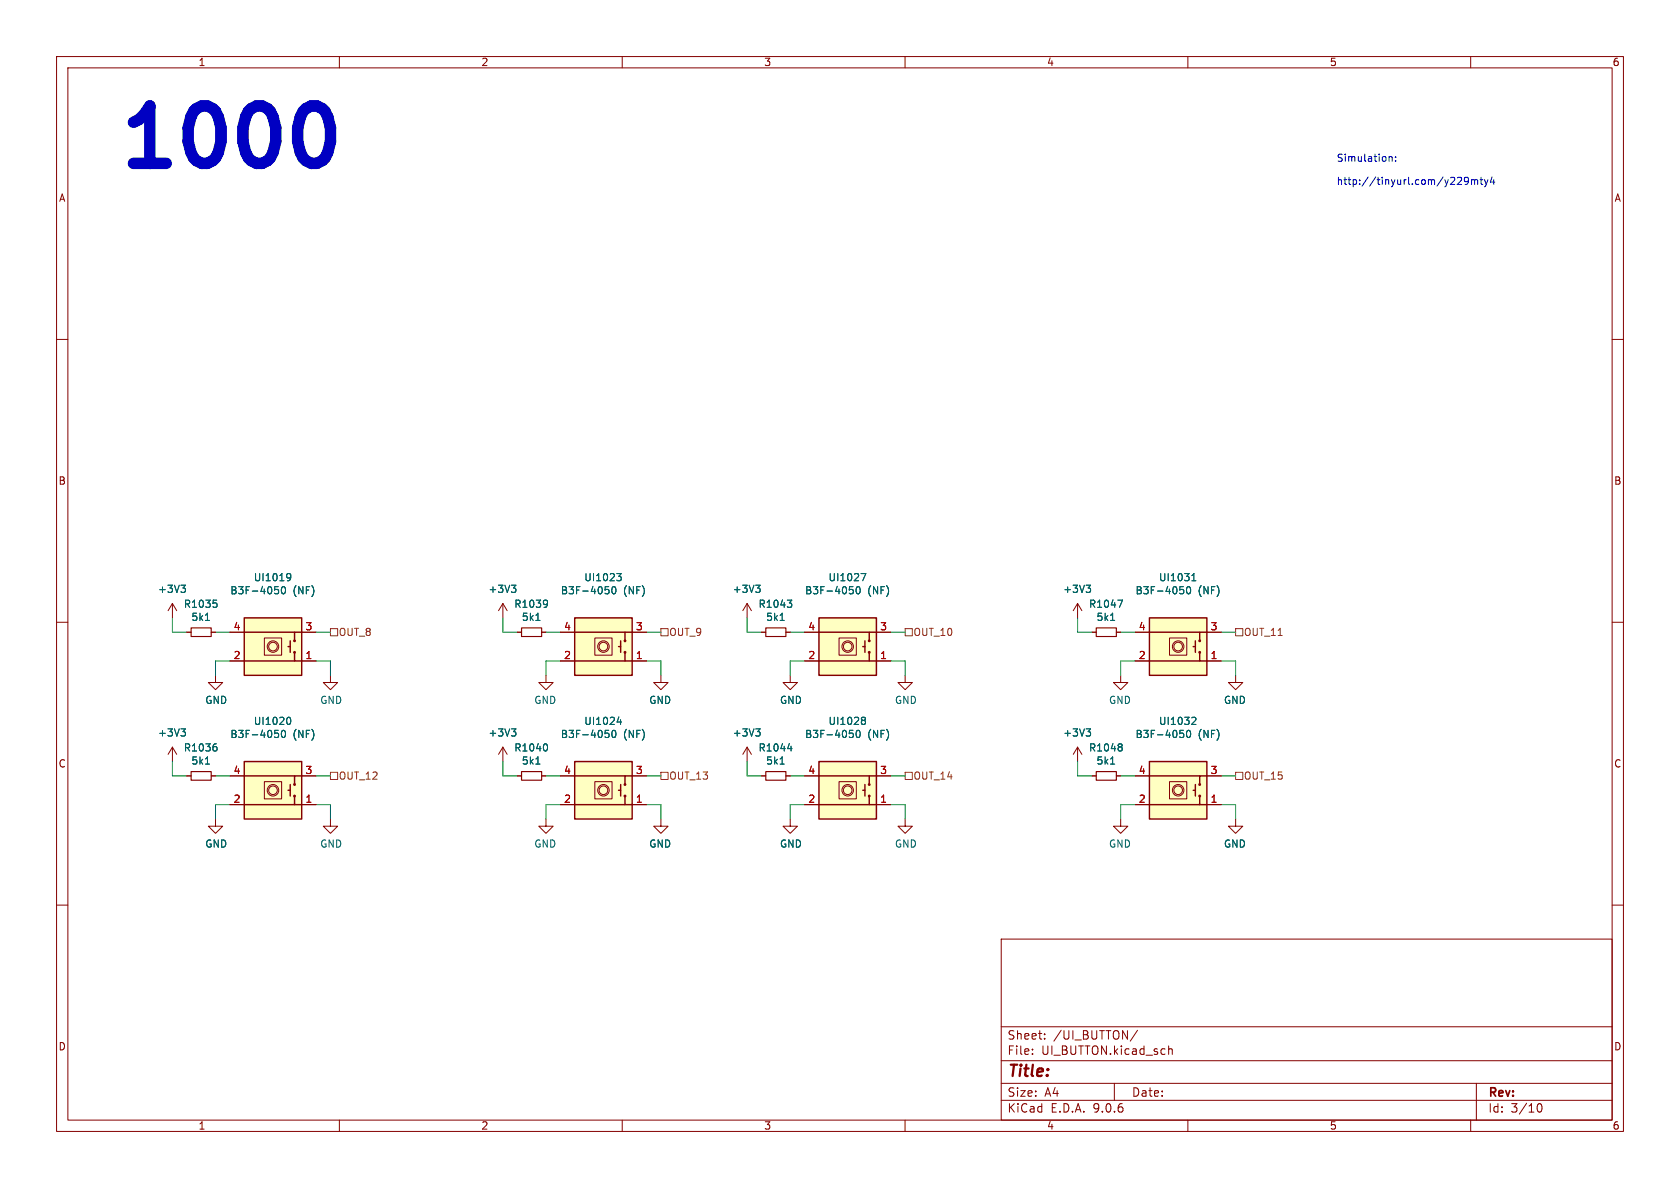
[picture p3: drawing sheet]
<svg xmlns="http://www.w3.org/2000/svg" width="297mm" height="210mm" viewBox="0 0 297 210" stroke-linecap="round" stroke-linejoin="round" font-family="sans-serif">
<g fill="none" stroke="#840000" stroke-width=".18">
<path d="M10 10h277v190h-277zM12 12h273v186h-273zM60 10v2M110 10v2M160 10v2M210 10v2M260 10v2M10 60h2M285 60h2M10 110h2M88.9 106.7l.8 1.3M88.9 106.7l-.8 1.3"/>
<path d="M88.9 106.7v2.5M91.4 111.8h.8M95.8 111.8h.7M96.5 119.4v1.3h-1.3l1.3 1.2 1.3-1.2h-1.3M132.1 106.7l-.8 1.3M132.1 106.7l.7 1.3M132.1 106.7v2.5M134.6 111.8h.8M138.9 111.8h.8M160 119.4v1.3h1.3l-1.3 1.2-1.3-1.2h1.3M198.1 119.4v1.3h-1.3l1.3 1.2 1.3-1.2h-1.3M285 110h2"/>
<path d="M91.4 137.2h.8M95.8 137.2h.7M190.5 132.1l.8 1.3M190.5 132.1l-.8 1.3M190.5 132.1v2.5M193 137.2h.8M197.4 137.2h.7M10 160h2M177 166h108v32h-108zM285 160h2M60 198v2M110 198v2"/>
<path d="M160 198v2M177 194.5h108M177 191.5h108M177 187.5h108M177 181.5h108M182.5 186.3v.1M182.5 185.5v.1M184.7 183.6v.1M184.7 182.8v.1M197 191.5v3M201.1 182.1l-1.3 2M206.6 184.9v1.5"/>
<path d="M206.6 185.5l.2-.1 .4 .1v.9M210 198v2M260 198v2M261 191.5v6.5M271.7 195.7l.2-.5 .2-.1a.81 .81 0 0 1 .6 .6 .81 .81 0 0 1-.3 .8h-.4l-.3-.5"/>
</g>
<path d="M92.2 111h3.6v1.5h-3.6zM135.4 111h3.5v1.5h-3.5zM92.2 136.4h3.6v1.5h-3.6zM193.8 136.4h3.6v1.5h-3.6z" fill="none" stroke="#840000" stroke-width=".2"/>
<g fill="none" stroke="#006464" stroke-width=".18">
<path d="M90.4 103.4h.8l-.4 .5M91 103.9l.2 .3v.3l-.2 .2M94.7 109.7h.8M96.6 106.1l.1 .1a1.03 1.03 0 0 1-.1 1.1M96.8 106.6l-.2 .3M133.6 103.4h.8l-.4 .5M134.1 103.9l.3 .3v.3l-.3 .2M137.9 109.7h.7M139.2 106.1h.8l-.5 .5M139.7 106.6l.3 .2v.3l-.3 .3M94.7 135.1h.8M96.5 131.5a.79 .79 0 0 1 0 1.3"/>
<path d="M192 128.8h.8l-.4 .5M192.6 129.3l.2 .3v.3l-.2 .2M196.3 135.1h.8M198.2 131.5l.2 .2-.2 .3 .2 .3v.2l-.2 .3"/>
</g>
<path d="M144.8 109.2h10.1v10.2h-10.1z" fill="#ffffc2"/>
<g fill="none" stroke="#840000" stroke-width=".25">
<path d="M144.8 109.2h10.1v10.2h-10.1zM144.8 111.8h8.9M144.8 116.8h8.9M152.5 114.3h.4M152.9 113.3v2M153.7 115.3v1.5h1.2M154.9 111.8h-1.2v1.5"/>
<circle cx="153.7" cy="113.3" r=".13"/>
<circle cx="153.7" cy="115.3" r=".13"/>
</g>
<g fill="none" stroke="#840000" stroke-width=".18">
<path d="M38.1 119.4v1.3h1.3l-1.3 1.2-1.3-1.2h1.3M142.2 111.8h2.6M142.2 116.8h2.6M148.3 112.8h3.1v3h-3.1zM154.9 111.8h2.6M154.9 116.8h2.6M160 144.8v1.3h1.3l-1.3 1.2-1.3-1.2h1.3M218.4 144.8v1.3h-1.2l1.2 1.2 1.3-1.2h-1.3"/>
<circle cx="149.9" cy="114.3" r="1.02"/>
<circle cx="149.9" cy="114.3" r=".76"/>
</g>
<path d="M150.2 103.7h.6M150.3 104.2h.3l.3 .2-.2 .5-.4 .1M151.5 103.8l.1-.1a.68 .68 0 0 1 .5 .6 .68 .68 0 0 1-.5 .7 .84 .84 0 0 1-.1-1.2zM152.2 101.4h.9l-.6 1.3" fill="none" stroke="#006464" stroke-width=".18"/>
<path d="M203.2 134.6h10.2v10.2h-10.2z" fill="#ffffc2"/>
<g fill="none" stroke="#840000" stroke-width=".25">
<path d="M203.2 134.6h10.2v10.2h-10.2zM203.2 137.2h8.9M210.9 139.7h.4M211.3 138.7v2M213.4 137.2h-1.3v1.5M203.2 142.2h8.9M212.1 140.7v1.5h1.3"/>
<circle cx="212.1" cy="138.7" r=".13"/>
<circle cx="212.1" cy="140.7" r=".13"/>
</g>
<g fill="none" stroke="#840000" stroke-width=".18">
<path d="M139.7 119.4v1.3h1.3l-1.3 1.2-1.3-1.2h1.3M132.1 132.1l-.8 1.3M132.1 132.1l.7 1.3M132.1 132.1v2.5M200.7 137.2h2.5M206.8 138.2h3v3h-3zM213.4 137.2h2.5M198.1 144.8v1.3h-1.3l1.3 1.2 1.3-1.2h-1.3M200.7 142.2h2.5M213.4 142.2h2.5"/>
<circle cx="208.3" cy="139.7" r="1.02"/>
<circle cx="208.3" cy="139.7" r=".76"/>
</g>
<path d="M133.6 128.8h.8l-.4 .5M134.1 129.3l.3 .3v.3l-.3 .2M208.6 129.1h.6M208.7 129.6h.3l.3 .2-.1 .5-.5 .1M209.9 129.2l.2-.1a.68 .68 0 0 1 .4 .6 .68 .68 0 0 1-.4 .7l-.2-.1-.1-.4zM210.9 126.8l.4 .1 .1 .3-.8 .9h.8" fill="none" stroke="#006464" stroke-width=".18"/>
<path d="M101.6 109.2h10.2v10.2h-10.2z" fill="#ffffc2"/>
<g fill="none" stroke="#840000" stroke-width=".25">
<path d="M101.6 109.2h10.2v10.2h-10.2zM101.6 111.8h8.9M101.6 116.8h8.9M109.3 114.3h.4M109.7 113.3v2M110.5 115.3v1.5h1.3M111.8 111.8h-1.3v1.5"/>
<circle cx="110.5" cy="113.3" r=".13"/>
<circle cx="110.5" cy="115.3" r=".13"/>
</g>
<g fill="none" stroke="#840000" stroke-width=".18">
<path d="M99.1 111.8h2.5M99.1 116.8h2.5M105.2 112.8h3v3h-3zM111.8 111.8h2.5M111.8 116.8h2.5M134.6 137.2h.8M138.9 137.2h.8M139.7 144.8v1.3h1.3l-1.3 1.2-1.3-1.2h1.3"/>
<circle cx="106.7" cy="114.3" r="1.02"/>
<circle cx="106.7" cy="114.3" r=".76"/>
</g>
<path d="M107 103.7h.6M107.1 104.2h.3l.3 .2-.1 .5-.5 .1M108.3 103.8l.2-.1a.68 .68 0 0 1 .4 .6 .68 .68 0 0 1-.4 .7 .84 .84 0 0 1-.2-1.2zM109 101.4h.8l-.4 .5 .4 .1v.4l-.2 .3h-.4M137.9 135.1h.7M139.2 132.3h.8M139.9 131.9v.9" fill="none" stroke="#006464" stroke-width=".18"/>
<path d="M135.4 136.4h3.5v1.5h-3.5z" fill="none" stroke="#840000" stroke-width=".2"/>
<path d="M144.8 134.6h10.1v10.2h-10.1z" fill="#ffffc2"/>
<g fill="none" stroke="#840000" stroke-width=".25">
<path d="M144.8 134.6h10.1v10.2h-10.1zM144.8 137.2h8.9M152.5 139.7h.4M152.9 138.7v2M154.9 137.2h-1.2v1.5M144.8 142.2h8.9M153.7 140.7v1.5h1.2"/>
<circle cx="153.7" cy="138.7" r=".13"/>
<circle cx="153.7" cy="140.7" r=".13"/>
</g>
<g fill="none" stroke="#840000" stroke-width=".18">
<path d="M30.5 106.7l-.8 1.3M30.5 106.7l.7 1.3M30.5 106.7v2.5M58.4 119.4v1.3h1.3l-1.3 1.2-1.3-1.2h1.3M193 111.8h.8M197.4 111.8h.7M218.4 119.4v1.3h-1.2l1.2 1.2 1.3-1.2h-1.3M88.9 132.1l.8 1.3M88.9 132.1l-.8 1.3M88.9 132.1v2.5M142.2 137.2h2.6M148.3 138.2h3.1v3h-3.1z"/>
<path d="M154.9 137.2h2.6M58.4 144.8v1.3h1.3l-1.3 1.2-1.3-1.2h1.3M116.8 144.8v1.3h-1.2l1.2 1.2 1.3-1.2h-1.3M142.2 142.2h2.6M154.9 142.2h2.6"/>
<circle cx="149.9" cy="139.7" r="1.02"/>
<circle cx="149.9" cy="139.7" r=".76"/>
</g>
<path d="M32 103.4h.8l-.4 .5M32.5 103.9l.3 .3v.3l-.3 .2M196.3 109.7h.8M197.6 106.1h.9l-.6 1.3M90.4 128.8h.8l-.4 .5M91 129.3l.2 .3v.3l-.2 .2M150.2 129.1h.6M150.3 129.6h.3l.3 .2-.1 .5-.5 .1M151.5 129.2l.1-.1a.68 .68 0 0 1 .5 .6 .68 .68 0 0 1-.5 .7 .84 .84 0 0 1-.1-1.2zM152.5 126.8h.3l.2 .2-.2 .3M152.5 127.3h.3M152.8 127.3l.2 .3v.2l-.1 .2-.4 .1" fill="none" stroke="#006464" stroke-width=".18"/>
<path d="M193.8 111h3.6v1.5h-3.6z" fill="none" stroke="#840000" stroke-width=".2"/>
<path d="M43.2 109.2h10.1v10.2h-10.1z" fill="#ffffc2"/>
<g fill="none" stroke="#840000" stroke-width=".25">
<path d="M43.2 109.2h10.1v10.2h-10.1zM43.2 111.8h8.9M43.2 116.8h8.9M50.9 114.3h.4M51.3 113.3v2M52.1 115.3v1.5h1.2M53.3 111.8h-1.2v1.5"/>
<circle cx="52.1" cy="115.3" r=".13"/>
<circle cx="52.1" cy="113.3" r=".13"/>
</g>
<g fill="none" stroke="#840000" stroke-width=".18">
<path d="M33 111.8h.8M37.3 111.8h.8M40.6 111.8h2.6M40.6 116.8h2.6M46.7 112.8h3.1v3h-3.1zM53.3 111.8h2.6M53.3 116.8h2.6M116.8 119.4v1.3h-1.2l1.2 1.2 1.3-1.2h-1.3M30.5 132.1l-.8 1.3M30.5 132.1l.7 1.3M30.5 132.1v2.5M38.1 144.8v1.3h1.3l-1.3 1.2-1.3-1.2h1.3"/>
<circle cx="48.3" cy="114.3" r="1.02"/>
<circle cx="48.3" cy="114.3" r=".76"/>
</g>
<path d="M36.3 109.7h.7M37.7 106.1h.6M38.1 106.6l.3 .2v.3l-.3 .3M48.6 103.7h.6M48.7 104.2h.3l.3 .2-.2 .5-.4 .1M49.9 103.8l.1-.1a.68 .68 0 0 1 .5 .6 .68 .68 0 0 1-.5 .7 .84 .84 0 0 1-.1-1.2zM50.9 101.4l.4 .1a.84 .84 0 0 1-.3 1.2h-.2M51.4 101.9l-.2 .3h-.3M32 128.8h.8l-.4 .5M32.5 129.3l.3 .3v.3l-.3 .2" fill="none" stroke="#006464" stroke-width=".18"/>
<path d="M33.8 111h3.5v1.5h-3.5z" fill="none" stroke="#840000" stroke-width=".2"/>
<path d="M203.2 109.2h10.2v10.2h-10.2z" fill="#ffffc2"/>
<g fill="none" stroke="#840000" stroke-width=".25">
<path d="M203.2 109.2h10.2v10.2h-10.2zM203.2 111.8h8.9M203.2 116.8h8.9M210.9 114.3h.4M211.3 113.3v2M212.1 115.3v1.5h1.3M213.4 111.8h-1.3v1.5"/>
<circle cx="212.1" cy="115.3" r=".13"/>
<circle cx="212.1" cy="113.3" r=".13"/>
</g>
<g fill="none" stroke="#840000" stroke-width=".18">
<path d="M190.5 106.7l.8 1.3M190.5 106.7l-.8 1.3M190.5 106.7v2.5M200.7 111.8h2.5M200.7 116.8h2.5M206.8 112.8h3v3h-3zM213.4 111.8h2.5M213.4 116.8h2.5"/>
<circle cx="208.3" cy="114.3" r="1.02"/>
<circle cx="208.3" cy="114.3" r=".76"/>
</g>
<path d="M192 103.4h.8l-.4 .5M192.6 103.9l.2 .3v.3l-.2 .2M208.6 103.7h.6M208.7 104.2h.3l.3 .2-.1 .5-.5 .1M209.9 103.8l.2-.1a.68 .68 0 0 1 .4 .6 .68 .68 0 0 1-.4 .7l-.2-.1-.1-.4zM210.7 102.7h.7M210.7 101.8l.4-.4v1.3" fill="none" stroke="#006464" stroke-width=".18"/>
<path d="M43.2 134.6h10.1v10.2h-10.1z" fill="#ffffc2"/>
<g fill="none" stroke="#840000" stroke-width=".25">
<path d="M43.2 134.6h10.1v10.2h-10.1zM43.2 137.2h8.9M50.9 139.7h.4M51.3 138.7v2M53.3 137.2h-1.2v1.5M43.2 142.2h8.9M52.1 140.7v1.5h1.2"/>
<circle cx="52.1" cy="138.7" r=".13"/>
<circle cx="52.1" cy="140.7" r=".13"/>
</g>
<g fill="none" stroke="#840000" stroke-width=".18">
<path d="M40.6 137.2h2.6M46.7 138.2h3.1v3h-3.1zM53.3 137.2h2.6M40.6 142.2h2.6M53.3 142.2h2.6M96.5 144.8v1.3h-1.3l1.3 1.2 1.3-1.2h-1.3"/>
<circle cx="48.3" cy="139.7" r="1.02"/>
<circle cx="48.3" cy="139.7" r=".76"/>
</g>
<path d="M48.6 129.1h.6M48.7 129.6h.3l.3 .2-.1 .5-.5 .1M49.9 129.2l.1-.1a.68 .68 0 0 1 .5 .6 .68 .68 0 0 1-.5 .7l-.1-.1-.2-.4zM51 126.8a.68 .68 0 0 1 .4 .6 .68 .68 0 0 1-.4 .7" fill="none" stroke="#006464" stroke-width=".18"/>
<path d="M101.6 134.6h10.2v10.2h-10.2z" fill="#ffffc2"/>
<g fill="none" stroke="#840000" stroke-width=".25">
<path d="M101.6 134.6h10.2v10.2h-10.2zM101.6 137.2h8.9M109.3 139.7h.4M109.7 138.7v2M111.8 137.2h-1.3v1.5M101.6 142.2h8.9M110.5 140.7v1.5h1.3"/>
<circle cx="110.5" cy="138.7" r=".13"/>
<circle cx="110.5" cy="140.7" r=".13"/>
</g>
<g fill="none" stroke="#840000" stroke-width=".18">
<path d="M33 111.8h.8M37.3 111.8h.8M40.6 111.8h2.6M40.6 116.8h2.6M53.3 111.8h2.6M53.3 116.8h2.6M91.4 111.8h.8M95.8 111.8h.7M99.1 111.8h2.5M99.1 116.8h2.5M111.8 111.8h2.5M111.8 116.8h2.5"/>
<path d="M134.6 111.8h.8M138.9 111.8h.8M142.2 111.8h2.6M142.2 116.8h2.6M154.9 111.8h2.6M154.9 116.8h2.6M193 111.8h.8M197.4 111.8h.7M200.7 111.8h2.5M200.7 116.8h2.5M213.4 111.8h2.5M213.4 116.8h2.5"/>
<path d="M33 137.2h.8M37.3 137.2h.8M40.6 137.2h2.6M53.3 137.2h2.6M91.4 137.2h.8M95.8 137.2h.7M99.1 137.2h2.5M105.2 138.2h3v3h-3zM111.8 137.2h2.5M134.6 137.2h.8M138.9 137.2h.8M142.2 137.2h2.6"/>
<path d="M154.9 137.2h2.6M193 137.2h.8M197.4 137.2h.7M200.7 137.2h2.5M213.4 137.2h2.5M40.6 142.2h2.6M53.3 142.2h2.6M99.1 142.2h2.5M111.8 142.2h2.5M142.2 142.2h2.6M154.9 142.2h2.6M200.7 142.2h2.5"/>
<path d="M213.4 142.2h2.5"/>
<circle cx="106.7" cy="139.7" r="1.02"/>
<circle cx="106.7" cy="139.7" r=".76"/>
</g>
<g fill="none" stroke="#006464" stroke-width=".18">
<path d="M32 103.4h.8l-.4 .5M32.5 103.9l.3 .3v.3l-.3 .2M36.3 109.7h.7M37.7 106.1h.6M38.1 106.6l.3 .2v.3l-.3 .3M48.6 103.7h.6M48.7 104.2h.3l.3 .2-.2 .5-.4 .1M49.9 103.8l.1-.1a.68 .68 0 0 1 .5 .6 .68 .68 0 0 1-.5 .7 .84 .84 0 0 1-.1-1.2zM50.9 101.4l.4 .1a.84 .84 0 0 1-.3 1.2h-.2M51.4 101.9l-.2 .3h-.3M90.4 103.4h.8l-.4 .5M91 103.9l.2 .3v.3l-.2 .2"/>
<path d="M94.7 109.7h.8M96.6 106.1l.1 .1a1.03 1.03 0 0 1-.1 1.1M96.8 106.6l-.2 .3M107 103.7h.6M107.1 104.2h.3l.3 .2-.1 .5-.5 .1M108.3 103.8l.2-.1a.68 .68 0 0 1 .4 .6 .68 .68 0 0 1-.4 .7 .84 .84 0 0 1-.2-1.2zM109 101.4h.8l-.4 .5 .4 .1v.4l-.2 .3h-.4M133.6 103.4h.8l-.4 .5M134.1 103.9l.3 .3v.3l-.3 .2M137.9 109.7h.7M139.2 106.1h.8l-.5 .5M139.7 106.6l.3 .2v.3l-.3 .3"/>
<path d="M150.2 103.7h.6M150.3 104.2h.3l.3 .2-.2 .5-.4 .1M151.5 103.8l.1-.1a.68 .68 0 0 1 .5 .6 .68 .68 0 0 1-.5 .7 .84 .84 0 0 1-.1-1.2zM152.2 101.4h.9l-.6 1.3M192 103.4h.8l-.4 .5M192.6 103.9l.2 .3v.3l-.2 .2M196.3 109.7h.8M197.6 106.1h.9l-.6 1.3M208.6 103.7h.6M208.7 104.2h.3l.3 .2-.1 .5-.5 .1M209.9 103.8l.2-.1a.68 .68 0 0 1 .4 .6 .68 .68 0 0 1-.4 .7l-.2-.1-.1-.4zM210.7 102.7h.7"/>
<path d="M210.7 101.8l.4-.4v1.3M32 128.8h.8l-.4 .5M32.5 129.3l.3 .3v.3l-.3 .2M36.3 135.1h.7M38 131.5h.3M38.1 132l.3 .2v.3l-.3 .3M48.6 129.1h.6M48.7 129.6h.3l.3 .2-.1 .5-.5 .1M49.9 129.2l.1-.1a.68 .68 0 0 1 .5 .6 .68 .68 0 0 1-.5 .7l-.1-.1-.2-.4zM51 126.8a.68 .68 0 0 1 .4 .6 .68 .68 0 0 1-.4 .7M90.4 128.8h.8l-.4 .5M91 129.3l.2 .3v.3l-.2 .2"/>
<path d="M94.7 135.1h.8M96.5 131.5a.79 .79 0 0 1 0 1.3M107 129.1h.6M107.1 129.6h.3l.3 .2-.1 .5-.5 .1M108.3 129.2l.2-.1a.68 .68 0 0 1 .4 .6 .68 .68 0 0 1-.4 .7 .84 .84 0 0 1-.2-1.2zM109.1 127.6h.8M109.7 127.2v.9M133.6 128.8h.8l-.4 .5M134.1 129.3l.3 .3v.3l-.3 .2M137.9 135.1h.7M139.2 132.3h.8M139.9 131.9v.9"/>
<path d="M150.2 129.1h.6M150.3 129.6h.3l.3 .2-.1 .5-.5 .1M151.5 129.2l.1-.1a.68 .68 0 0 1 .5 .6 .68 .68 0 0 1-.5 .7 .84 .84 0 0 1-.1-1.2zM152.5 126.8h.3l.2 .2-.2 .3M152.5 127.3h.3M152.8 127.3l.2 .3v.2l-.1 .2-.4 .1M192 128.8h.8l-.4 .5M192.6 129.3l.2 .3v.3l-.2 .2M196.3 135.1h.8M198.2 131.5l.2 .2-.2 .3 .2 .3v.2l-.2 .3M208.6 129.1h.6M208.7 129.6h.3l.3 .2-.1 .5-.5 .1"/>
<path d="M209.9 129.2l.2-.1a.68 .68 0 0 1 .4 .6 .68 .68 0 0 1-.4 .7l-.2-.1-.1-.4zM210.9 126.8l.4 .1 .1 .3-.8 .9h.8"/>
</g>
<path d="M33.8 136.4h3.5v1.5h-3.5z" fill="none" stroke="#840000" stroke-width=".2"/>
<path d="M58.4 111.1h1.3v1.3h-1.3zM116.8 111.1h1.3v1.3h-1.3zM160 111.1h1.3v1.3h-1.3zM218.4 111.1h1.3v1.3h-1.3zM58.4 136.5h1.3v1.3h-1.3zM116.8 136.5h1.3v1.3h-1.3zM160 136.5h1.3v1.3h-1.3zM218.4 136.5h1.3v1.3h-1.3z" fill="none" stroke="#725600" stroke-width=".18"/>
<g fill="none" stroke="#009600" stroke-width=".18">
<path d="M30.5 109.2v2.6h2.5M38.1 111.8h2.5M40.6 116.8h-2.5v2.6M55.9 116.8h2.5v2.6M55.9 111.8h2.5M88.9 109.2v2.6h2.5M96.5 111.8h2.6M99.1 116.8h-2.6v2.6M114.3 116.8h2.5v2.6M114.3 111.8h2.5M132.1 109.2v2.6h2.5M139.7 111.8h2.5"/>
<path d="M142.2 116.8h-2.5v2.6M157.5 116.8h2.5v2.6M157.5 111.8h2.5M190.5 109.2v2.6h2.5M198.1 111.8h2.6M200.7 116.8h-2.6v2.6M215.9 116.8h2.5v2.6M215.9 111.8h2.5M30.5 134.6v2.6h2.5M38.1 137.2h2.5M55.9 137.2h2.5M88.9 134.6v2.6h2.5"/>
<path d="M96.5 137.2h2.6M114.3 137.2h2.5M132.1 134.6v2.6h2.5M139.7 137.2h2.5M157.5 137.2h2.5M190.5 134.6v2.6h2.5M198.1 137.2h2.6M215.9 137.2h2.5M40.6 142.2h-2.5v2.6M55.9 142.2h2.5v2.6M99.1 142.2h-2.6v2.6M114.3 142.2h2.5v2.6"/>
<path d="M142.2 142.2h-2.5v2.6M157.5 142.2h2.5v2.6M200.7 142.2h-2.6v2.6M215.9 142.2h2.5v2.6"/>
</g>
<path d="M56 18.7l1 .5 .5 .5a8.6 8.6 0 0 1 0 8.2l-.5 .5-1 .5" fill="none" stroke="#0000c2" stroke-width="2"/>
<g fill="none" stroke="#0000c2" stroke-width=".18">
<path d="M245.6 27.7v.8M245.6 27.8l.2-.1h.3v.8M246.7 28.4v.1M246.7 27.7v.2M257.8 31.3l.5 .1 .1 .3-.8 .9h.8M259.6 31.9l-.2 .2h-.4l-.1-.2 .1-.5 .4-.1 .1 .2a.84 .84 0 0 1-.3 1.1h-.2M260.1 31.8v.8M260.1 31.9l.4-.1 .2 .1M260.7 31.9l.2-.1h.3v.8M260.7 31.9v.7M261.7 31.8h.4M261.8 31.3v1.1l.3 .2"/>
<path d="M262.4 31.8l.3 .8M262.7 32.6l-.3 .4M263.1 31.8l-.4 .8M263.8 31.3l-.3 .9h.8M264.1 31.8v.8"/>
</g>
<text font-size="14.2" fill="#0000c2" x="20.3" y="30.2">1000</text>
<text font-size="2.8" fill="#840000" x="178" y="190.9">Title:</text>
<g font-size="2.1" fill="#840000">
<text x="178" y="184">Sheet:</text>
<text x="186.2" y="184">/UI_BUTTON/</text>
<text x="178" y="186.7">File:</text>
<text x="184.1" y="186.7">UI_BUTTON.kicad_sch</text>
<text x="178" y="196.9">KiCad</text>
<text x="178" y="194.1">Size:</text>
<text x="184.7" y="194.1">A4</text>
<text x="185.7" y="196.9">E.D.A.</text>
<text x="193.3" y="196.9">9.0.6</text>
<text x="200" y="194.1">Date:</text>
<text x="263" y="194.3">Rev:</text>
<text x="263" y="196.9">Id:</text>
<text x="267.1" y="196.9">3/10</text>
</g>
<g font-size="1.8" fill="#840000">
<text x="35" y="11.9">1</text>
<text x="85" y="11.9">2</text>
<text x="135" y="11.9">3</text>
<text x="185" y="11.9">4</text>
<text x="235" y="11.9">5</text>
<text x="285" y="11.9">6</text>
<text x="10.3" y="35.9">A</text>
<text x="285.3" y="35.9">A</text>
<text x="10.3" y="85.9">B</text>
<text x="285.3" y="85.9">B</text>
<text x="10.3" y="135.9">C</text>
<text x="285.3" y="135.9">C</text>
<text x="10.3" y="185.9">D</text>
<text x="285.3" y="185.9">D</text>
<text x="35" y="199.9">1</text>
<text x="85" y="199.9">2</text>
<text x="135" y="199.9">3</text>
<text x="185" y="199.9">4</text>
<text x="235" y="199.9">5</text>
<text x="285" y="199.9">6</text>
</g>
<g font-size="1.8" fill="#0000c2">
<text x="236.2" y="28.7">Simulation:</text>
<text x="236.2" y="32.8">http://tinyurl.com/y229mty4</text>
</g>
<g font-size="1.8" fill="#006464">
<text x="27.8" y="105">+3V3</text>
<text x="32.4" y="107.6">R1035</text>
<text x="40.6" y="105.3">B3F-4050</text>
<text x="44.8" y="102.9">UI1019</text>
<text x="51.8" y="105.3">(NF)</text>
<text x="86.3" y="105">+3V3</text>
<text x="90.8" y="107.6">R1039</text>
<text x="99" y="105.3">B3F-4050</text>
<text x="103.2" y="102.9">UI1023</text>
<text x="110.2" y="105.3">(NF)</text>
<text x="129.4" y="105">+3V3</text>
<text x="134" y="107.6">R1043</text>
<text x="142.2" y="105.3">B3F-4050</text>
<text x="146.4" y="102.9">UI1027</text>
<text x="153.4" y="105.3">(NF)</text>
<text x="187.9" y="105">+3V3</text>
<text x="192.4" y="107.6">R1047</text>
<text x="200.6" y="105.3">B3F-4050</text>
<text x="204.8" y="102.9">UI1031</text>
<text x="211.8" y="105.3">(NF)</text>
<text x="33.7" y="110">5k1</text>
<text x="92.2" y="110">5k1</text>
<text x="135.3" y="110">5k1</text>
<text x="193.8" y="110">5k1</text>
<text x="36.2" y="124.6">GND</text>
<text x="56.5" y="124.6">GND</text>
<text x="94.4" y="124.6">GND</text>
<text x="114.7" y="124.6">GND</text>
<text x="137.8" y="124.6">GND</text>
<text x="158.1" y="124.6">GND</text>
<text x="196" y="124.6">GND</text>
<text x="216.3" y="124.6">GND</text>
<text x="27.8" y="130.4">+3V3</text>
<text x="40.6" y="130.7">B3F-4050</text>
<text x="44.8" y="128.3">UI1020</text>
<text x="51.8" y="130.7">(NF)</text>
<text x="86.3" y="130.4">+3V3</text>
<text x="99" y="130.7">B3F-4050</text>
<text x="103.2" y="128.3">UI1024</text>
<text x="110.2" y="130.7">(NF)</text>
<text x="129.4" y="130.4">+3V3</text>
<text x="142.2" y="130.7">B3F-4050</text>
<text x="146.4" y="128.3">UI1028</text>
<text x="153.4" y="130.7">(NF)</text>
<text x="187.9" y="130.4">+3V3</text>
<text x="200.6" y="130.7">B3F-4050</text>
<text x="204.8" y="128.3">UI1032</text>
<text x="211.8" y="130.7">(NF)</text>
<text x="32.4" y="133">R1036</text>
<text x="33.7" y="135.4">5k1</text>
<text x="90.8" y="133">R1040</text>
<text x="92.2" y="135.4">5k1</text>
<text x="134" y="133">R1044</text>
<text x="135.3" y="135.4">5k1</text>
<text x="192.4" y="133">R1048</text>
<text x="193.8" y="135.4">5k1</text>
<text x="36.2" y="150">GND</text>
<text x="56.5" y="150">GND</text>
<text x="94.4" y="150">GND</text>
<text x="114.7" y="150">GND</text>
<text x="137.8" y="150">GND</text>
<text x="158.1" y="150">GND</text>
<text x="196" y="150">GND</text>
<text x="216.3" y="150">GND</text>
</g>
<g font-size="1.8" fill="#a90000">
<text x="41.2" y="111.5">4</text>
<text x="53.9" y="111.5">3</text>
<text x="99.6" y="111.5">4</text>
<text x="112.3" y="111.5">3</text>
<text x="142.8" y="111.5">4</text>
<text x="155.5" y="111.5">3</text>
<text x="201.2" y="111.5">4</text>
<text x="213.9" y="111.5">3</text>
<text x="41.2" y="116.6">2</text>
<text x="53.9" y="116.6">1</text>
<text x="99.6" y="116.6">2</text>
<text x="112.3" y="116.6">1</text>
<text x="142.8" y="116.6">2</text>
<text x="155.5" y="116.6">1</text>
<text x="201.2" y="116.6">2</text>
<text x="213.9" y="116.6">1</text>
<text x="41.2" y="136.9">4</text>
<text x="53.9" y="136.9">3</text>
<text x="99.6" y="136.9">4</text>
<text x="112.3" y="136.9">3</text>
<text x="142.8" y="136.9">4</text>
<text x="155.5" y="136.9">3</text>
<text x="201.2" y="136.9">4</text>
<text x="213.9" y="136.9">3</text>
<text x="41.2" y="142">2</text>
<text x="53.9" y="142">1</text>
<text x="99.6" y="142">2</text>
<text x="112.3" y="142">1</text>
<text x="142.8" y="142">2</text>
<text x="155.5" y="142">1</text>
<text x="201.2" y="142">2</text>
<text x="213.9" y="142">1</text>
</g>
<g font-size="1.8" fill="#725600">
<text x="59.8" y="112.6">OUT_8</text>
<text x="118.2" y="112.6">OUT_9</text>
<text x="161.4" y="112.6">OUT_10</text>
<text x="219.8" y="112.6">OUT_11</text>
<text x="59.8" y="138">OUT_12</text>
<text x="118.2" y="138">OUT_13</text>
<text x="161.4" y="138">OUT_14</text>
<text x="219.8" y="138">OUT_15</text>
</g>
</svg>
